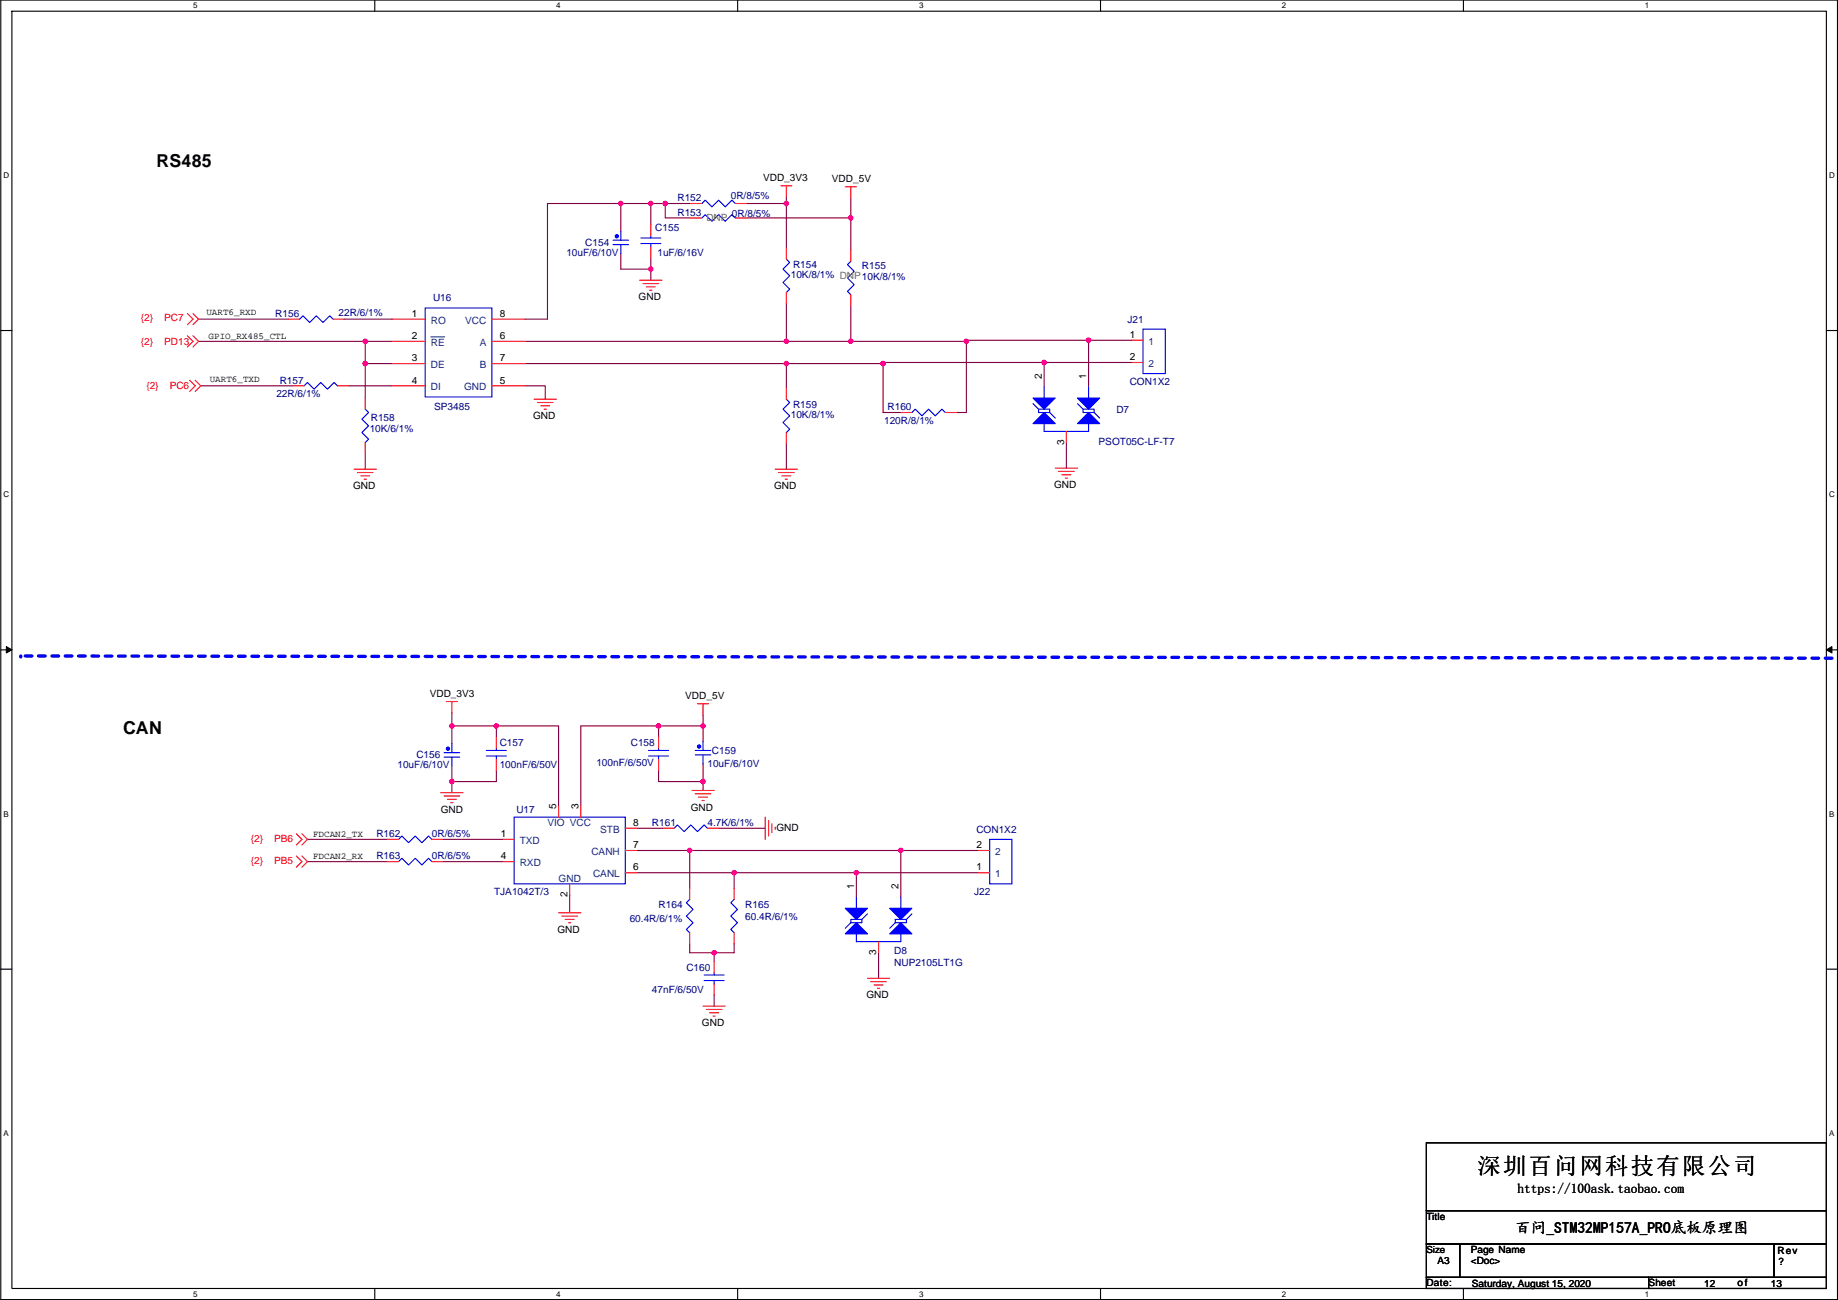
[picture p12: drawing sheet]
<svg xmlns="http://www.w3.org/2000/svg" width="420mm" height="297mm" viewBox="0 0 420 297" stroke-linecap="round" stroke-linejoin="round" font-family="sans-serif">
<path d="M.2 0h419.8v296.9h-419.8zM2.7 2.6h414.8v291.8h-414.8z" fill="none" stroke="#000" stroke-width=".25"/>
<g fill="#fff">
<path d="M44.2 .3h1v2h-1z"/>
<path d="M44.2 294.7h1v2h-1z"/>
</g>
<path d="M85.7 0v2.6M85.7 294.4v2.5" fill="none" stroke="#000" stroke-width=".25"/>
<g fill="#fff">
<path d="M127.1 .3h1v2h-1z"/>
<path d="M127.1 294.7h1v2h-1z"/>
</g>
<path d="M168.6 0v2.6M168.6 294.4v2.5" fill="none" stroke="#000" stroke-width=".25"/>
<g fill="#fff">
<path d="M210.1 .3h1v2h-1z"/>
<path d="M210.1 294.7h1v2h-1z"/>
</g>
<path d="M251.6 0v2.6M251.6 294.4v2.5" fill="none" stroke="#000" stroke-width=".25"/>
<g fill="#fff">
<path d="M293 .3h1v2h-1z"/>
<path d="M293 294.7h1v2h-1z"/>
</g>
<path d="M334.5 0v2.6M334.5 294.4v2.5" fill="none" stroke="#000" stroke-width=".25"/>
<g fill="#fff">
<path d="M376 .3h1v2h-1z"/>
<path d="M376 294.7h1v2h-1z"/>
<path d="M.8 39h1.3v2.1h-1.3z"/>
<path d="M418.1 39h1.3v2.1h-1.3z"/>
<path d="M.8 112h1.3v2h-1.3z"/>
<path d="M418.1 112h1.3v2h-1.3z"/>
</g>
<path d="M.2 75.5h2.5M417.5 75.5h2.5" fill="none" stroke="#000" stroke-width=".25"/>
<g fill="#fff">
<path d="M.8 185h1.2v2h-1.2z"/>
<path d="M418.1 185h1.2v2h-1.2z"/>
</g>
<path d="M.2 148.5h2.5M417.5 148.5h2.5" fill="none" stroke="#000" stroke-width=".25"/>
<path d="M1.4 147.7l1.3 .8-1.3 .7zM417.5 148.5l1.3-.8v1.5z" fill="#000" stroke="#000" stroke-width=".23"/>
<g fill="#fff">
<path d="M.8 257.9h1.2v2h-1.2z"/>
<path d="M418.1 257.9h1.2v2h-1.2z"/>
</g>
<path d="M.2 221.4h2.5M417.5 221.4h2.5M326.1 261.1h91.4v15.5h-91.4zM326.1 276.6h91.4v7.6h-91.4zM326.1 291.9h50.8v2.5h-50.8zM326.1 284.2h7.6v7.7h-7.6zM333.7 284.2h71.9v7.7h-71.9zM376.9 291.9h40.6v2.5h-40.6zM405.6 284.2h11.9v7.7h-11.9z" fill="none" stroke="#000" stroke-width=".25"/>
<path d="M4.8 149.9h.1M418.8 150.4l-414-.5" fill="none" stroke="#00f" stroke-width=".76" stroke-dasharray="1.5 1.5"/>
<g fill="none" stroke="#800040" stroke-width=".25">
<path d="M141.9 57.9v3.6h6.9M141.9 46.5v6.4M141.9 46.5h-16.8v26.4h-5M141.9 46.5h6.9M148.8 46.5h3.3M148.8 58.9v2.6M148.8 46.5v4.8M152.1 46.5v3.3h5.8M152.1 46.5h5.8M170.6 49.8h23.9M170.6 46.5h9.2M179.8 45v1.5"/>
<path d="M179.8 46.5v10.2M194.5 45.2v4.6M194.5 49.8v7.4M45.4 72.9h20.6M45.4 78h38.1M78.7 72.9h10.9M83.5 78h6.1M83.5 78v5.1M120.1 78h59.7M148.8 61.5v2.5M179.8 69.4v8.6h14.7M194.5 69.9v8.1"/>
<path d="M194.5 78h26.4M220.9 78v16.3h-2.3M248.8 77.7h-27.9v.3M248.8 77.7v10.7M248.8 77.7h10M45.9 88.2h21.1M79.7 88.2h9.9M83.5 83.1h6.1M83.5 83.1v7.9M120.1 88.2h4.5v3M120.1 83.1h59.7M179.8 83.1h22.1"/>
<path d="M179.8 83.1v5.6M201.9 83.1v11.2h4M238.7 82.8h-36.8v.3M238.7 82.8v5.6M238.7 82.8h20.1M83.5 103.7v3.5M179.8 101.4v5.8M243.8 101.1v5.9M103.3 165.9h10.2M103.3 162.8v3.1M103.3 175v3.6M103.3 178.6v2.5"/>
<path d="M103.3 165.9v4M113.5 176v2.6h-10.2M113.5 165.9v2.5M113.5 165.9h14.2v18.3M150.5 165.9h10.2M150.5 176v2.6h10.2M150.5 168.4v-2.5h-17.7v18.3M160.7 174.5v4.1M160.7 178.6v2M160.7 163.3v2.6M160.7 165.9v3.5M70.3 196.9h18.3"/>
<path d="M70.3 191.8h18.3M101.3 191.8h13.7M101.3 196.9h13.7M145.5 199.4h22.3M145.5 194.3h12.2M145.5 189.3h6.1M164.3 189.3h10.6M167.8 199.4v3.6M167.8 199.4h28M195.8 199.4v5.6M195.8 199.4h27.9M205.9 194.3v10.7"/>
<path d="M205.9 194.3h17.8M205.9 194.3h-48.2v8.7M130.2 204.5v4.1M157.7 215.7v2h5.5M163.2 217.7v2M167.8 215.7v2h-4.6M200.8 217.7v5.8M163.2 227.4v2.5"/>
</g>
<g fill="#f0f" stroke="#f0f" stroke-width=".25">
<circle cx="157.6" cy="194.3" r=".5"/>
<circle cx="163.2" cy="217.7" r=".5"/>
<circle cx="83.5" cy="83.1" r=".5"/>
<circle cx="148.8" cy="61.5" r=".5"/>
<circle cx="148.8" cy="46.5" r=".5"/>
<circle cx="141.9" cy="46.5" r=".5"/>
<circle cx="179.7" cy="46.5" r=".5"/>
<circle cx="152.1" cy="46.5" r=".5"/>
<circle cx="194.5" cy="49.8" r=".5"/>
<circle cx="179.7" cy="83.1" r=".5"/>
<circle cx="220.9" cy="78" r=".5"/>
<circle cx="194.5" cy="78" r=".5"/>
<circle cx="179.7" cy="78" r=".5"/>
<circle cx="201.8" cy="83.1" r=".5"/>
<circle cx="238.7" cy="82.8" r=".5"/>
<circle cx="248.8" cy="77.7" r=".5"/>
<circle cx="205.9" cy="194.3" r=".5"/>
<circle cx="195.7" cy="199.4" r=".5"/>
<circle cx="83.5" cy="78" r=".5"/>
<circle cx="103.3" cy="178.6" r=".5"/>
<circle cx="113.4" cy="165.9" r=".5"/>
<circle cx="103.3" cy="165.9" r=".5"/>
<circle cx="160.7" cy="178.6" r=".5"/>
<circle cx="160.7" cy="165.9" r=".5"/>
<circle cx="150.5" cy="165.9" r=".5"/>
<circle cx="167.8" cy="199.4" r=".5"/>
</g>
<g fill="none" stroke="#f00" stroke-width=".25">
<path d="M141.9 52.9h.1M141.9 57.9h.1M148.8 51.3v2.6M148.8 56.4v2.5M157.9 49.8h2.6M157.9 46.5h2.6M168.1 49.8h2.5M168.1 46.5h2.5M178.5 42.4h2.5M179.8 42.4v2.6M179.8 56.7v2.5M193.2 42.7h2.6"/>
<path d="M194.5 42.7v2.5M194.5 57.2v2.5M42.9 76.7l1.2 1.3-1.2 1.3M42.9 71.6l1.2 1.3-1.2 1.3M44.1 76.7l1.3 1.3-1.3 1.3M44.1 71.6l1.3 1.3-1.3 1.3M66 72.9h2.5M76.1 72.9h2.6M89.6 72.9h7.6M89.6 78h7.6M112.4 72.9h7.7M112.4 78h7.7"/>
<path d="M146.2 64h5.1M147 64.8h3.5M147.8 65.6h2M148.5 66.3h.5M179.8 66.8v2.6M194.5 67.3v2.6M258.8 77.7h2.5M43.4 86.9l1.2 1.3-1.2 1.2M44.6 86.9l1.3 1.3-1.3 1.2M67 88.2h2.5M77.1 88.2h2.6M83.5 91v2.5"/>
<path d="M89.6 83.1h7.6M89.6 88.2h7.6M112.4 83.1h7.7M112.4 88.2h7.7M122.1 91.2h5.1M122.9 92h3.5M123.6 92.7h2.1M124.4 93.5h.5M179.8 88.7v2.5M179.8 98.8v2.6M205.9 94.3h2.6M216.1 94.3h2.5"/>
<path d="M238.7 88.4h.1M243.8 98.6v2.5M248.8 88.4h.1M258.8 82.8h2.5M81 107.2h5M81.7 108h3.6M82.5 108.7h2M83.2 109.5h.5M83.5 101.1v2.6M177.2 107.2h5.1M178 108h3.5M178.7 108.7h2.1"/>
<path d="M179.5 109.5h.5M241.2 107h5.1M242 107.7h3.5M242.7 108.5h2.1M243.5 109.2h.5M102 160.3h2.6M103.3 160.3v2.5M103.3 169.9h.1M103.3 175h.1M113.5 168.4v2.6M113.5 173.5v2.5M150.5 168.4v2.6"/>
<path d="M150.5 173.5v2.5M159.4 160.8h2.6M160.7 160.8v2.5M160.7 169.4h.1M160.7 174.5h.1M67.7 190.5l1.3 1.3-1.3 1.3M67.7 195.6l1.3 1.3-1.3 1.2M69 190.5l1.3 1.3-1.3 1.3M69 195.6l1.3 1.3-1.3 1.2M88.6 191.8h2.5M88.6 196.9h2.5M98.7 191.8h2.6"/>
<path d="M98.7 196.9h2.6M100.8 181.1h5M101.5 181.9h3.6M102.3 182.6h2M103 183.4h.6M115 191.8h2.5M115 196.9h2.5M127.7 184.2v2.5M132.8 184.2v2.5M142.9 199.4h2.6M142.9 194.3h2.6M142.9 189.3h2.6"/>
<path d="M151.6 189.3h2.5M158.2 180.6h5M158.9 181.4h3.6M159.7 182.1h2M160.5 182.9h.5M161.7 189.3h2.6M174.9 186.7v5.1M175.7 187.5v3.5M176.5 188.2v2.1M177.2 189v.5M223.7 199.4h2.5M223.7 194.3h2.5"/>
<path d="M127.7 208.6h5.1M128.4 209.3h3.6M129.2 210.1h2M130 210.8h.5M130.2 202v2.5M157.7 213.1v2.6M157.7 203v2.5M163.2 219.7v2.6M167.8 213.1v2.6M167.8 203v2.5M195.8 205h.1M200.8 215.2v2.5"/>
<path d="M205.9 205h.1M160.7 229.9h5.1M161.5 230.7h3.5M162.2 231.4h2.1M163 232.2h.5M163.2 224.8v2.6M198.3 223.5h5.1M199.1 224.3h3.5M199.8 225.1h2.1M200.6 225.8h.5"/>
</g>
<g fill="none" stroke="#00f" stroke-width=".25">
<path d="M140.1 55.9h3.6M140.1 54.9h3.6M141.9 52.9v2M141.9 55.9v2M146.5 55.6h4.6M146.5 54.4h4.6M148.8 53.9v.5M148.8 55.6v.8M160.5 49.8l.7-.8 1.5 1.6 1.6-1.6 1.5 1.6 1.5-1.6 .8 .8M160.5 46.5l.7-.8 1.5 1.6 1.6-1.6 1.5 1.6 1.5-1.6 .8 .8M179.8 59.2l.7 .8-1.5 1.5 1.5 1.5-1.5 1.5 1.5 1.6-.7 .7M194.5 59.7l-.8 .8 1.6 1.5-1.6 1.5 1.6 1.5-1.6 1.6 .8 .7"/>
<path d="M68.5 72.9l.8-.7 1.5 1.5 1.5-1.5 1.5 1.5 1.6-1.5 .7 .7M97.2 70.4h15.2v20.3h-15.2zM261.3 75.2h5.1v10.2h-5.1zM69.5 88.2l.8-.8 1.5 1.5 1.5-1.5 1.6 1.5 1.5-1.5 .7 .8M83.5 93.5l.8 .8-1.6 1.5 1.6 1.5-1.6 1.5 1.6 1.6-.8 .7M179.8 91.2l.7 .8-1.5 1.5 1.5 1.5-1.5 1.5 1.5 1.6-.7 .7M208.5 94.3l.7-.8 1.5 1.5 1.6-1.5 1.5 1.5 1.5-1.5 .8 .8M236.1 92.2l1.3 1.3h2.6v.8M237.4 93.5v.8h2.6M238.7 96v2.6h10.1v-1.8M238.7 88.4v2.6M240 94.3l1.2 1.2"/>
<path d="M246.3 92.2l1.3 1.3h2.5v.8l1.3 1.2M247.6 93.5v.8h2.5M248.8 88.4v2.6M101.5 173h3.6M101.5 172h3.6M103.3 169.9v2.1M103.3 173v2M111.2 172.7h4.5M111.2 171.5h4.5M113.5 171v.5M113.5 172.7v.8M148.3 172.7h4.5"/>
<path d="M148.3 171.5h4.5M150.5 171v.5M150.5 172.7v.8M158.9 172.5h3.6M158.9 171.5h3.6M160.7 169.4v2.1M160.7 172.5v2M91.1 191.8l.8-.8 1.5 1.6 1.5-1.6 1.5 1.6 1.6-1.6 .7 .8M91.1 196.9l.8-.8 1.5 1.5 1.5-1.5 1.5 1.5 1.6-1.5 .7 .8M117.5 186.7h25.4v15.3h-25.4zM154.1 189.3l.8-.8 1.5 1.5 1.5-1.5 1.5 1.5 1.6-1.5 .7 .8M226.2 191.8h5.1v10.2h-5.1z"/>
<path d="M157.7 205.5l-.8 .8 1.5 1.5-1.5 1.5 1.5 1.5-1.5 1.6 .8 .7M167.8 205.5l-.7 .8 1.5 1.5-1.5 1.5 1.5 1.5-1.5 1.6 .7 .7M195.8 205v2.5M197 210.1v.7h-2.5M198.3 208.8l-1.3 1.3h-2.5v.7l-1.3 1.3M204.6 210.8l-1.2 1.3M205.9 212.6v2.6h-10.1v-1.8M205.9 205v2.5M207.2 210.1v.7h-2.6M208.5 208.8l-1.3 1.3h-2.6v.7M161 224h4.5M161 222.8h4.5"/>
<path d="M163.2 222.3v.5M163.2 224v.8"/>
</g>
<g fill="#00f" stroke="#00f" stroke-width=".25">
<path d="M195.8 210.8l2.5 2.6h-5.1z" fill-rule="evenodd"/>
<path d="M193.2 207.5h5.1l-2.5 2.6z" fill-rule="evenodd"/>
<path d="M205.9 210.8l2.6 2.6h-5.1z" fill-rule="evenodd"/>
<path d="M203.4 207.5h5.1l-2.6 2.6z" fill-rule="evenodd"/>
<path d="M246.3 96.8l2.5-2.5 2.6 2.5z" fill-rule="evenodd"/>
<path d="M246.3 91h5.1l-2.6 2.5z" fill-rule="evenodd"/>
<path d="M236.1 96.8l2.6-2.5 2.5 2.5z" fill-rule="evenodd"/>
<path d="M236.1 91h5.1l-2.5 2.5z" fill-rule="evenodd"/>
<circle cx="141" cy="54" r=".38"/>
<circle cx="102.4" cy="171.1" r=".38"/>
<circle cx="159.8" cy="170.6" r=".38"/>
</g>
<path d="M98.5 77h3.2" fill="none" stroke="#004080" stroke-width=".23"/>
<text font-size="5.3" x="337.7" y="268.2">深圳百问网科技有限公司</text>
<g font-size="4.1">
<text x="35.7" y="38.1">RS485</text>
<text x="28.1" y="167.6">CAN</text>
</g>
<text font-size="3.6" x="346.4" y="281.7">百问_STM32MP157A_PRO底板原理图</text>
<text font-size="3" x="346.9" y="272.6">https://100ask.taobao.com</text>
<g font-size="2.3">
<text x="174.4" y="41.4">VDD_3V3</text>
<text x="190.2" y="41.7">VDD_5V</text>
<text x="146" y="68.6">GND</text>
<text x="94.2" y="77.5">2</text>
<text x="94.2" y="72.4">1</text>
<text x="114.2" y="72.4">8</text>
<text x="114.2" y="77.5">6</text>
<text x="258.2" y="77.2">1</text>
<text x="94.2" y="82.5">3</text>
<text x="114.2" y="82.5">7</text>
<text x="258.2" y="82.3">2</text>
<text x="94.2" y="87.6">4</text>
<text x="114.2" y="87.6">5</text>
<text x="238.2" y="86.6" transform="rotate(-90 238.2 86.6)">2</text>
<text x="248.3" y="86.6" transform="rotate(-90 248.3 86.6)">1</text>
<text x="121.8" y="95.8">GND</text>
<text x="243.2" y="101.6" transform="rotate(-90 243.2 101.6)">3</text>
<text x="80.7" y="111.8">GND</text>
<text x="177" y="111.8">GND</text>
<text x="241" y="111.5">GND</text>
<text x="98.2" y="159.3">VDD_3V3</text>
<text x="156.6" y="159.8">VDD_5V</text>
<text x="100.8" y="185.7">GND</text>
<text x="127.2" y="184.9" transform="rotate(-90 127.2 184.9)">5</text>
<text x="132.2" y="184.9" transform="rotate(-90 132.2 184.9)">3</text>
<text x="157.9" y="185.2">GND</text>
<text x="114.5" y="191.3">1</text>
<text x="144.7" y="188.7">8</text>
<text x="177.5" y="189.8">GND</text>
<text x="114.5" y="196.3">4</text>
<text x="144.7" y="193.8">7</text>
<text x="223.2" y="193.8">2</text>
<text x="144.7" y="198.9">6</text>
<text x="195.2" y="203.2" transform="rotate(-90 195.2 203.2)">1</text>
<text x="205.4" y="203.2" transform="rotate(-90 205.4 203.2)">2</text>
<text x="223.2" y="198.9">1</text>
<text x="129.7" y="205" transform="rotate(-90 129.7 205)">2</text>
<text x="127.4" y="213.1">GND</text>
<text x="200.3" y="218.2" transform="rotate(-90 200.3 218.2)">3</text>
<text x="198" y="228.1">GND</text>
<text x="160.5" y="234.5">GND</text>
<text x="326.1" y="278.7">Title</text>
<text x="336.2" y="286.3">Page Name</text>
<text x="406.3" y="286.6">Rev</text>
<text x="326.1" y="293.9">Date:</text>
<text x="328.6" y="288.8">A3</text>
<text x="336.2" y="288.8">&lt;Doc&gt;</text>
<text x="376.9" y="293.9">Sheet</text>
<text x="397.2" y="293.9">of</text>
<text x="406.6" y="289.1">?</text>
<text x="336.5" y="294.2">Saturday, August 15, 2020</text>
<text x="389.6" y="294.2">12</text>
<text x="404.8" y="294.2">13</text>
</g>
<g font-size="2.3" fill="#000080">
<text x="154.9" y="46">R152</text>
<text x="167.1" y="45.5">0R/8/5%</text>
<text x="149.8" y="52.9">C155</text>
<text x="154.9" y="49.3">R153</text>
<text x="167.3" y="49.6">0R/8/5%</text>
<text x="129.5" y="58.5">10uF/6/10V</text>
<text x="133.8" y="56.2">C154</text>
<text x="150.3" y="58.5">1uF/6/16V</text>
<text x="180.8" y="63.5">10K/8/1% DNP10K/8/1%</text>
<text x="181.3" y="61.3">R154</text>
<text x="197" y="61.5">R155</text>
<text x="99" y="68.9">U16</text>
<text x="62.9" y="72.4">R156</text>
<text x="77.4" y="72.2">22R/6/1%</text>
<text x="257.7" y="73.7">J21</text>
<text x="63.9" y="87.7">R157</text>
<text x="258.2" y="87.9">CON1X2</text>
<text x="63.2" y="90.7">22R/6/1%</text>
<text x="99.2" y="93.8">SP3485</text>
<text x="180.8" y="95.5">10K/8/1%</text>
<text x="181.3" y="93.3">R159</text>
<text x="202.9" y="93.8">R160</text>
<text x="255.2" y="94.3">D7</text>
<text x="84.5" y="98.6">10K/6/1%</text>
<text x="84.8" y="96.3">R158</text>
<text x="202.1" y="96.8">120R/8/1%</text>
<text x="251.1" y="101.6">PSOT05C-LF-T7</text>
<text x="95.2" y="173.3">C156</text>
<text x="114.2" y="170.5">C157</text>
<text x="144.2" y="170.5">C158</text>
<text x="162.7" y="172.3">C159</text>
<text x="90.9" y="175.6">10uF/6/10V</text>
<text x="114.2" y="175.6">100nF/6/50V</text>
<text x="136.3" y="175">100nF/6/50V</text>
<text x="161.7" y="175.3">10uF/6/10V</text>
<text x="118" y="185.7">U17</text>
<text x="86" y="191.3">R162</text>
<text x="98.7" y="191.3">0R/6/5%</text>
<text x="149" y="188.8">R161</text>
<text x="161.7" y="188.8">4.7K/6/1%</text>
<text x="223.2" y="190.3">CON1X2</text>
<text x="86" y="196.4">R163</text>
<text x="98.7" y="196.4">0R/6/5%</text>
<text x="113" y="204.5">TJA1042T/3</text>
<text x="150.5" y="207.6">R164</text>
<text x="170.4" y="207.6">R165</text>
<text x="222.7" y="204.5">J22</text>
<text x="143.9" y="210.6">60.4R/6/1%</text>
<text x="170.4" y="210.1">60.4R/6/1%</text>
<text x="156.9" y="221.8">C160</text>
<text x="204.4" y="218">D8</text>
<text x="204.4" y="220.8">NUP2105LT1G</text>
<text x="149" y="226.9">47nF/6/50V</text>
</g>
<text font-size="2.3" fill="#808040" x="161.5" y="50.6">DNP</text>
<g font-size="2.3" fill="#f00">
<text x="32.2" y="73.4">{2}</text>
<text x="37.5" y="73.4">PC7</text>
<text x="32.2" y="78.8">{2}</text>
<text x="37.5" y="78.8">PD13</text>
<text x="33.5" y="88.9">{2}</text>
<text x="38.8" y="88.9">PC6</text>
<text x="57.3" y="192.3">{2}</text>
<text x="57.3" y="197.4">{2}</text>
<text x="62.7" y="192.3">PB6</text>
<text x="62.7" y="197.4">PB5</text>
</g>
<g font-size="2.3" fill="#004080">
<text x="98.5" y="74">RO</text>
<text x="106.4" y="74">VCC</text>
<text x="98.5" y="79">RE</text>
<text x="109.7" y="79">A</text>
<text x="262.6" y="78.8">1</text>
<text x="262.6" y="83.9">2</text>
<text x="98.5" y="84.1">DE</text>
<text x="98.5" y="89.2">DI</text>
<text x="106.1" y="89.2">GND</text>
<text x="109.7" y="84.1">B</text>
<text x="125.1" y="188.8">VIO VCC</text>
<text x="137.2" y="190.3">STB</text>
<text x="118.8" y="192.8">TXD</text>
<text x="118.8" y="197.9">RXD</text>
<text x="135.2" y="195.4">CANH</text>
<text x="227.5" y="195.4">2</text>
<text x="127.7" y="201.5">GND</text>
<text x="135.6" y="200.4">CANL</text>
<text x="227.5" y="200.4">1</text>
</g>
<text font-size="2.2" x="326.1" y="286.2">Size</text>
<g font-size="2.1">
<text x="47.2" y="72.1">UART6_RXD</text>
<text x="47.7" y="77.4">GPIO_RX485_CTL</text>
<text x="47.9" y="87.3">UART6_TXD</text>
<text x="71.6" y="191.2">FDCAN2_TX</text>
<text x="71.6" y="196.3">FDCAN2_RX</text>
</g>
<g font-size="1.8">
<text x="44.2" y="1.9">5</text>
<text x="127.1" y="1.9">4</text>
<text x="210.1" y="1.9">3</text>
<text x="293" y="1.9">2</text>
<text x="376" y="1.9">1</text>
<text x=".8" y="40.7">D</text>
<text x="418.1" y="40.7">D</text>
<text x=".8" y="113.6">C</text>
<text x="418.1" y="113.6">C</text>
<text x=".8" y="186.6">B</text>
<text x="418.1" y="186.6">B</text>
<text x=".8" y="259.5">A</text>
<text x="418.1" y="259.5">A</text>
<text x="44.2" y="296.3">5</text>
<text x="127.1" y="296.3">4</text>
<text x="210.1" y="296.3">3</text>
<text x="293" y="296.3">2</text>
<text x="376" y="296.3">1</text>
</g>
</svg>
